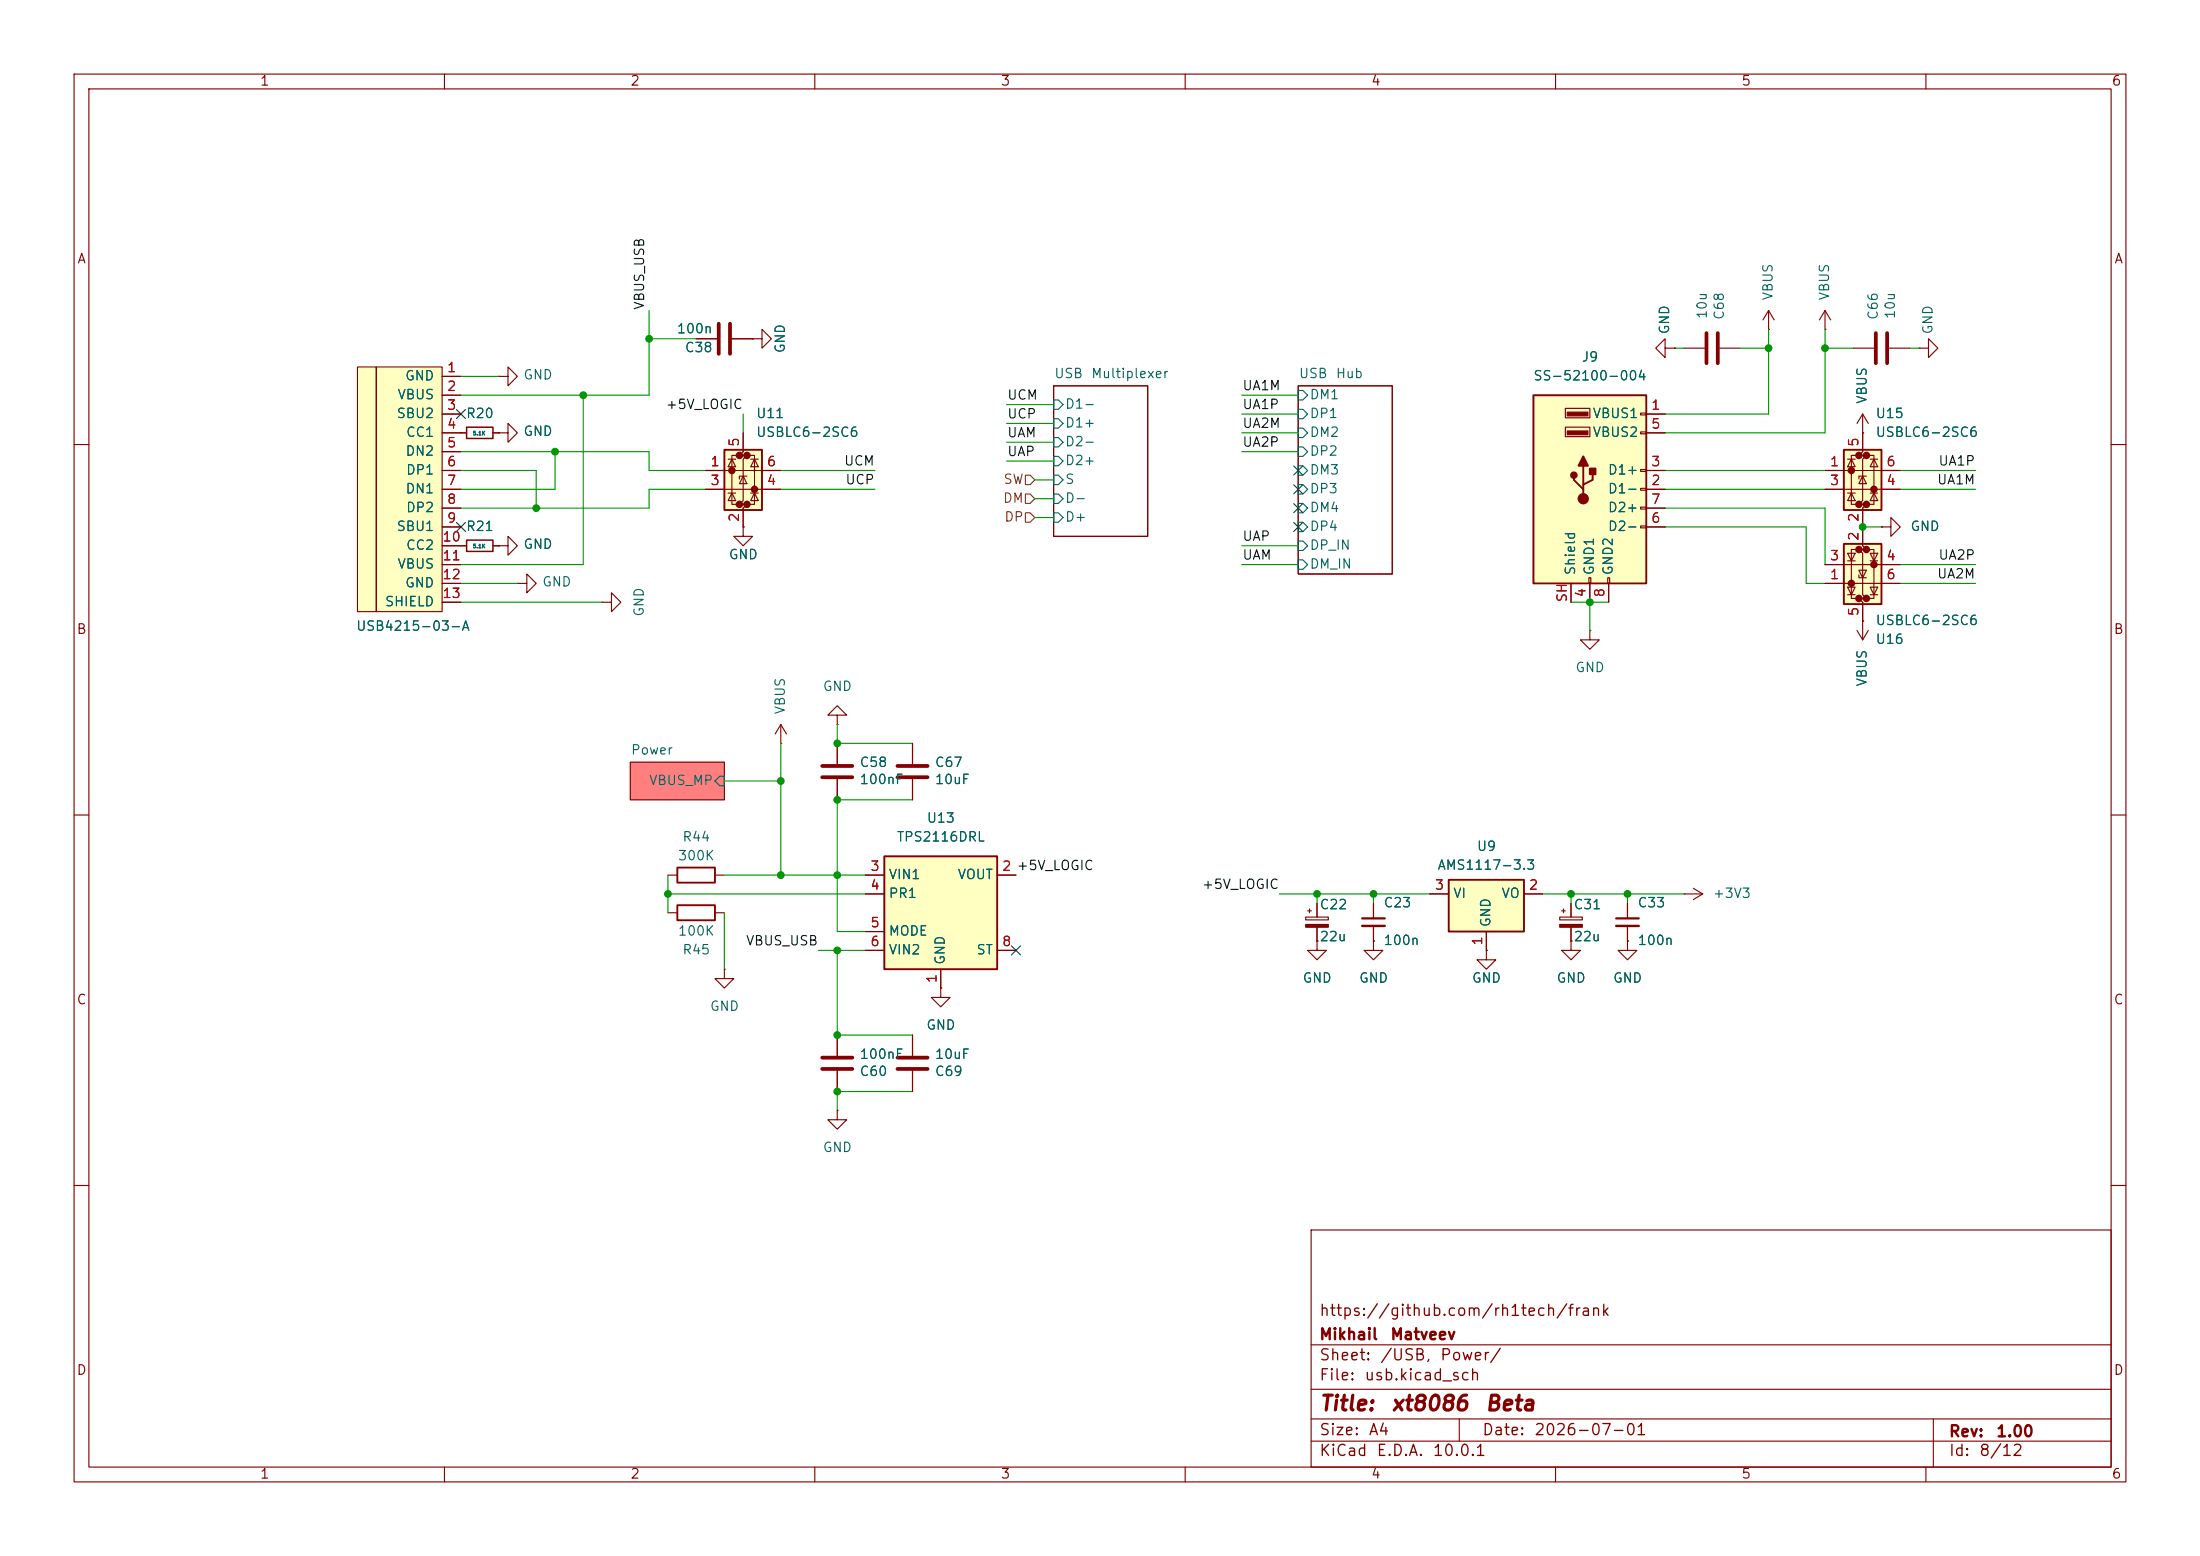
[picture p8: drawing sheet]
<svg xmlns="http://www.w3.org/2000/svg" width="297mm" height="210mm" viewBox="0 0 297 210" stroke-linecap="round" stroke-linejoin="round" font-family="sans-serif">
<g fill="none" stroke="#840000" stroke-width=".15">
<path d="M10 10h277v190h-277zM12 12h273v186h-273zM60 10v2M110 10v2M160 10v2M210 10v2M260 10v2M94 45.7h2.8M98.8 45.7h2.8M101.6 45.7h1.3v-1.2l1.2 1.2-1.2 1.3v-1.3M101.6 45.7h.1M142.2 52.1h12.7v20.3h-12.7z"/>
<path d="M175.3 52.1h12.7v25.4h-12.7zM238.8 44.5h.1M238.8 41.9l-.8 1.3M238.8 41.9l.7 1.3M238.8 41.9v2.6M10 60h2M69.8 78.7h1.3v-1.2l1.3 1.2-1.3 1.3v-1.3M69.8 78.7h.1M100.3 71.1v1.3h1.3l-1.3 1.3-1.2-1.3h1.2M100.3 71.1h.1M285 60h2M81.3 81.3h1.2v-1.3l1.3 1.3-1.3 1.3v-1.3"/>
<path d="M81.3 81.3h.1M10 110h2M85.1 102.9h12.7v5.1h-12.7zM285 110h2M113 139.7v2.8M123.2 139.7v2.8M127 133.4v1.2h1.3l-1.3 1.3-1.3-1.3h1.3M127 133.4h.1M219.7 127v1.3h1.3l-1.3 1.2-1.3-1.2h1.3M219.7 127h.1M113 144.5v2.8M123.2 144.5v2.8"/>
<path d="M10 160h2M177 166h108v32h-108zM285 160h2M60 198v2M110 198v2M160 198v2M177 194.5h108M177 191.5h108M177 187.5h108M177 181.5h108M197 191.5v3M210 198v2"/>
<path d="M260 198v2M261 191.5v6.5"/>
</g>
<path d="M85.1 102.9h12.7v5.1h-12.7z" fill="#ff7f7f" stroke="#ff7f7f" stroke-width=".14"/>
<g fill="none" stroke="#006464" stroke-width=".15">
<path d="M142.2 56.5h.7l.6 .7-.6 .6h-.7zM142.2 54h.7l.6 .6-.6 .6h-.7zM142.2 59.1h.7l.6 .6-.6 .6h-.7zM175.3 52.7h.6l.6 .6-.6 .7h-.6zM175.3 57.8h.6l.6 .6-.6 .7h-.6zM175.3 55.2h.6l.6 .7-.6 .6h-.6zM142.2 69.2h.7l.6 .7-.6 .6h-.7zM142.2 66.7h.7l.6 .6-.6 .6h-.7zM142.2 64.1h.7l.6 .7-.6 .6h-.7zM142.2 61.6h.7l.6 .6-.6 .7h-.7zM175.3 62.9h.6l.6 .6-.6 .6h-.6zM175.3 67.9h.6l.6 .7-.6 .6h-.6z"/>
<path d="M175.3 75.6h.6l.6 .6-.6 .6h-.6zM175.3 60.3h.6l.6 .7-.6 .6h-.6zM175.3 65.4h.6l.6 .6-.6 .7h-.6zM175.3 70.5h.6l.6 .6-.6 .7h-.6zM175.3 73h.6l.6 .7-.6 .6h-.6zM97.2 104.8h.6v1.2h-.6l-.7-.6z"/>
</g>
<path d="M97 43.7v4.1M98.6 43.7v4.1M111 144.3h4.1M111 142.7h4.1M121.2 144.3h4M121.2 142.7h4" fill="none" stroke="#840000" stroke-width=".51"/>
<path d="M97.8 60.7h5.1v8.1h-5.1z" fill="#ffffc2"/>
<g fill="#840000" stroke="#840000" stroke-width=".51">
<circle cx="98.8" cy="63.5" r=".25"/>
<circle cx="99.8" cy="61.5" r=".25"/>
<circle cx="99.8" cy="68.1" r=".25"/>
<circle cx="100.8" cy="61.5" r=".25"/>
<circle cx="100.8" cy="68.1" r=".25"/>
<circle cx="101.9" cy="66" r=".25"/>
</g>
<g fill="none" stroke="#840000" stroke-width=".15">
<path d="M100.3 58.4v2.6l-.5 .5h1l-.5 .5v5.6l-.5 .5h1l-.5 .5v2.5M246.4 44.5h.1M246.4 41.9l-.8 1.3M246.4 41.9l.7 1.3M246.4 41.9v2.6M259.1 47h1.2v1.3l1.3-1.3-1.3-1.3v1.3M259.1 47h.1M62.2 73.7h.8M66.5 73.7h.8M67.3 73.7h1.3v-1.3l1.2 1.3-1.2 1.2v-1.2M67.3 73.7h.1M95.2 63.5h10.2"/>
<path d="M95.2 66h10.2M98.3 66.5h1M98.3 62h1M98.8 62l.5 1h-1zM98.8 66.5l.5 1.1h-1zM99.8 61.5h-1v6.6h1M100.3 64.3l.5 1h-1zM100.8 64.3h-1v.3M100.8 61.5h1.1v6.6h-1.1M101.3 66.5h1.1M101.3 62h1.1M101.9 62l.5 1h-1.1z"/>
<path d="M101.9 66.5l.5 1.1h-1.1zM105.4 97.8l-.8 1.3M105.4 97.8l.8 1.3M105.4 97.8v2.5M113 96.5h1.3l-1.3-1.2-1.2 1.2h1.2v1.3M113 97.8h.1M214.6 85.1v1.3h1.3l-1.3 1.2-1.2-1.2h1.2M214.6 85.1h.1M105.4 100.3h.1M113 100.3v2.8M113 105.2v2.8M123.2 100.3v2.8"/>
<path d="M123.2 105.2v2.8M219.7 121.9v2.1M219.7 125v2M113 149.9v1.2h-1.2l1.2 1.3 1.3-1.3h-1.3M113 149.9h.1"/>
</g>
<path d="M97.8 60.7h5.1v8.1h-5.1z" fill="none" stroke="#840000" stroke-width=".25"/>
<path d="M218.2 124h3" fill="none" stroke="#840000" stroke-width=".3"/>
<path d="M218.2 125h3" fill="none" stroke="#840000" stroke-width=".33"/>
<path d="M111 103.4h4.1M111 104.9h4.1M121.2 103.4h4M121.2 104.9h4" fill="none" stroke="#840000" stroke-width=".51"/>
<path d="M63 72.9h3.5v1.5h-3.5z" fill="none" stroke="#840000" stroke-width=".2"/>
<path d="M119.4 115.6h15.2v15.2h-15.2z" fill="#ffffc2"/>
<path d="M91.4 117.1h5.1v2h-5.1zM119.4 115.6h15.2v15.2h-15.2zM91.4 122.2h5.1v2h-5.1z" fill="none" stroke="#840000" stroke-width=".25"/>
<g fill="none" stroke="#840000" stroke-width=".15">
<path d="M224.8 47v-1.3l-1.3 1.3 1.3 1.3v-1.3h1.3M226.1 47h.1M227.3 47h2.8M232.2 47h2.7M250.2 47h2.8M251.5 58.4h.1M251.5 55.9l-.8 1.3M251.5 55.9l.7 1.3M251.5 55.9v2.5M255 47h2.8M254 71.1h1.3v-1.2l1.2 1.2-1.2 1.3v-1.3M254 71.1h.1"/>
<path d="M90.2 118.1h1.2M96.5 118.1h1.3M116.8 118.1h2.6M134.6 118.1h2.6M90.2 123.2h1.2M96.5 123.2h1.3M97.8 130.8v1.3h-1.3l1.3 1.3 1.3-1.3h-1.3M97.8 130.8h.1M116.8 120.7h2.6M116.8 125.7h2.6M116.8 128.3h2.6M127 130.8v2.6"/>
<path d="M134.6 128.3h2.6M176.3 123.8h3v.4h-3zM176.5 122.9h.5M176.8 122.7v.5M177.8 127v1.3h1.3l-1.3 1.2-1.3-1.2h1.3M177.8 127h.1M177.8 121.9v1.9M177.8 125.1v1.9M185.4 127v1.3h1.3l-1.3 1.2-1.3-1.2h1.3M185.4 127h.1M185.4 121.9v2.1M185.4 125v2"/>
<path d="M200.7 128.3v1.2h1.2l-1.2 1.3-1.3-1.3h1.3M200.7 128.3h.1M212.1 127v1.3h1.3l-1.3 1.2-1.3-1.2h1.3M212.1 127h.1"/>
</g>
<path d="M230.4 45v4M231.9 45v4M253.2 45v4M254.8 45v4" fill="none" stroke="#840000" stroke-width=".51"/>
<path d="M176.3 124.8h3v.3h-3z" fill="#840000" stroke="#840000" stroke-width=".15"/>
<path d="M183.9 124h3" fill="none" stroke="#840000" stroke-width=".3"/>
<path d="M183.9 125h3" fill="none" stroke="#840000" stroke-width=".33"/>
<path d="M248.9 60.7h5.1v8.1h-5.1z" fill="#ffffc2"/>
<g fill="#840000" stroke="#840000" stroke-width=".51">
<circle cx="249.9" cy="63.5" r=".25"/>
<circle cx="251" cy="61.5" r=".25"/>
<circle cx="251" cy="68.1" r=".25"/>
<circle cx="252" cy="61.5" r=".25"/>
<circle cx="252" cy="68.1" r=".25"/>
<circle cx="253" cy="66" r=".25"/>
</g>
<g fill="none" stroke="#840000" stroke-width=".15">
<path d="M67.3 58.4h1.3v-1.2l1.2 1.2-1.2 1.3v-1.3M67.3 58.4h.1M251.5 58.4v2.6l-.5 .5h1l-.5 .5v5.6l-.5 .5h1l-.5 .5v2.5M246.4 63.5h10.1M246.4 66h10.1M249.4 66.5h1M249.4 62h1M249.9 62l.5 1h-1zM249.9 66.5l.5 1.1h-1zM251 61.5h-1.1v6.6h1.1M251.5 64.3l.5 1h-1zM252 64.3h-1v.3"/>
<path d="M252 61.5h1v6.6h-1M252.5 66.5h1M252.5 62h1M253 62l.5 1h-1zM253 66.5l.5 1.1h-1zM250.7 85.1l.8 1.3M251.5 83.8h.1M251.5 83.8v2.6M252.2 85.1l-.7 1.3"/>
</g>
<path d="M248.9 60.7h5.1v8.1h-5.1z" fill="none" stroke="#840000" stroke-width=".25"/>
<path d="M248.9 73.4h5.1v8.1h-5.1z" fill="#ffffc2"/>
<g fill="#840000" stroke="#840000" stroke-width=".51">
<circle cx="249.9" cy="78.7" r=".25"/>
<circle cx="251" cy="80.8" r=".25"/>
<circle cx="251" cy="74.2" r=".25"/>
<circle cx="252" cy="80.8" r=".25"/>
<circle cx="252" cy="74.2" r=".25"/>
<circle cx="253" cy="76.2" r=".25"/>
</g>
<g fill="none" stroke="#840000" stroke-width=".15">
<path d="M67.3 50.8h1.3v-1.3l1.2 1.3-1.2 1.3v-1.3M67.3 50.8h.1M246.4 78.7h10.1M246.4 76.2h10.1M249.4 79.2h1l-.5 1.1zM249.4 74.7h1l-.5 1zM249.4 75.7h1M251 77.6v.4h1M251 77h1l-.5 1zM251 74.2h-1.1v6.6h1.1M251.5 71.1v2.6l.5 .5h-1l.5 .5v5.6l.5 .5h-1l.5 .5v2.5M252 74.2h1v6.6h-1"/>
<path d="M252.5 79.2h1l-.5 1.1zM252.5 74.7h1l-.5 1zM252.5 75.7h1M249.4 80.3h1M252.5 80.3h1"/>
</g>
<path d="M248.9 73.4h5.1v8.1h-5.1z" fill="none" stroke="#840000" stroke-width=".25"/>
<path d="M195.6 118.7h10.1v7h-10.1z" fill="#ffffc2"/>
<path d="M195.6 118.7h10.1v7h-10.1z" fill="none" stroke="#840000" stroke-width=".25"/>
<path d="M62.2 58.4h.8M66.5 58.4h.8M193 120.7h2.6M200.7 125.7v2.6M205.7 120.7h2.6M210.6 123.8h3v.4h-3zM210.8 122.9h.5M211.1 122.7v.5M212.1 121.9v1.9M212.1 125.1v1.9" fill="none" stroke="#840000" stroke-width=".15"/>
<path d="M210.6 124.8h3v.3h-3z" fill="#840000" stroke="#840000" stroke-width=".15"/>
<path d="M63 57.7h3.5v1.5h-3.5z" fill="none" stroke="#840000" stroke-width=".2"/>
<g fill="#ffffc2">
<path d="M48.3 49.5h2.5v33.1h-2.5z"/>
<path d="M50.8 49.5h8.9v33.1h-8.9z"/>
</g>
<g fill="none" stroke="#840000" stroke-width=".15">
<path d="M48.3 49.5h2.5v33.1h-2.5zM50.8 49.5h8.9v33.1h-8.9zM59.7 50.8h2.5M59.7 53.3h2.5M59.7 55.9h2.5M59.7 58.4h2.5M59.7 61h2.5M59.7 63.5h2.5M59.7 66h2.5M59.7 68.6h2.5M59.7 71.1h2.5M59.7 73.7h2.5"/>
<path d="M59.7 76.2h2.5M59.7 78.7h2.5M59.7 81.3h2.5M228.6 119.9l1.3 .8M227.3 120.7h.1M227.3 120.7h2.6M229.9 120.7l-1.3 .7"/>
</g>
<path d="M207 53.3h15.2v25.4h-15.2z" fill="#ffffc2"/>
<path d="M207 53.3h15.2v25.4h-15.2zM212.5 64.1v.7l1.2 1.2v.7M213.7 62.9v2.5M215 63.5v1.3l-1.3 .6v.6" fill="none" stroke="#840000" stroke-width=".25"/>
<g fill="#840000" stroke="#840000" stroke-width=".25">
<path d="M213.7 61.6l.7 1.3h-1.3z"/>
<path d="M214.6 63.2h.8v.8h-.8z"/>
<circle cx="212.5" cy="64.1" r=".38"/>
<circle cx="213.7" cy="67.3" r=".63"/>
</g>
<g fill="#840000" stroke="#840000" stroke-width=".15">
<path d="M211.6 55.6h2.8v.5h-2.8z"/>
<path d="M211.6 58.2h2.8v.5h-2.8z"/>
</g>
<g fill="none" stroke="#840000" stroke-width=".15">
<path d="M59.7 55.9h2.5M59.7 58.4h3.3M59.7 50.8h2.5M59.7 53.3h2.5M66.5 58.4h.8M67.3 58.4h.1M94 45.7h2.8M98.8 45.7h2.8M100.3 58.4v2.6M101.6 45.7h.1M211.3 55.1h3.3v1.3h-3.3zM211.3 57.7h3.3v1.2h-3.3z"/>
<path d="M221.5 55.8h.7v.2h-.7zM221.5 58.3h.7v.2h-.7zM222.2 55.9h2.6M222.2 58.4h2.6M226.1 47h.1M251.5 58.4h.1M251.5 58.4v2.6M59.7 66h2.5M59.7 63.5h2.5M59.7 71.1h2.5M59.7 68.6h2.5M59.7 61h2.5"/>
<path d="M59.7 73.7h3.3M59.7 76.2h2.5M59.7 78.7h2.5M66.5 73.7h.8M67.3 73.7h.1M95.2 66h2.6M95.2 63.5h2.6M100.3 71.1h.1M100.3 68.6v2.5M102.9 66h2.5M102.9 63.5h2.5M212.1 78.7v2.6"/>
<path d="M214.5 78h.3v.7h-.3zM214.6 78.7v2.6M217 78h.3v.7h-.3zM217.2 78.7v2.6M221.5 63.4h.7v.2h-.7zM221.5 65.9h.7v.3h-.7zM221.5 68.5h.7v.2h-.7zM221.5 71h.7v.2h-.7zM222.2 66h2.6M222.2 63.5h2.6M222.2 71.1h2.6M222.2 68.6h2.6"/>
<path d="M246.4 66h2.5M246.4 63.5h2.5M246.4 76.2h2.5M246.4 78.7h2.5M251.5 68.6v5.1M254 71.1h.1M254 66h2.5M254 63.5h2.5M254 76.2h2.5M254 78.7h2.5M59.7 81.3h2.5M251.5 83.8h.1"/>
<path d="M251.5 81.3v2.5M113 100.3v2.8M113 105.2v2.8M116.8 118.1h2.6M123.2 100.3v2.8M123.2 105.2v2.8M134.6 118.1h2.6M113 139.7v2.8M116.8 120.7h2.6M116.8 125.7h2.6M116.8 128.3h2.6M123.2 139.7v2.8"/>
<path d="M127 133.4h.1M127 130.8v2.6M134.6 128.3h2.6M177.8 127h.1M177.8 121.9v1.9M177.8 125.1v1.9M185.4 127h.1M185.4 121.9v2.1M185.4 125v2M193 120.7h2.6M200.7 128.3h.1M200.7 125.7v2.6"/>
<path d="M205.7 120.7h2.6M212.1 127h.1M212.1 121.9v1.9M212.1 125.1v1.9M219.7 127h.1M219.7 121.9v2.1M219.7 125v2M113 144.5v2.8M123.2 144.5v2.8"/>
</g>
<path d="M138.4 64.1h.7l.6 .7-.6 .6h-.7zM138.4 69.2h.7l.6 .7-.6 .6h-.7zM138.4 66.7h.7l.6 .6-.6 .6h-.7z" fill="none" stroke="#725600" stroke-width=".15"/>
<g fill="none" stroke="#009600" stroke-width=".15">
<path d="M62.2 50.8h5.1M78.7 53.3v22.9h-16.5M87.6 45.7h6.4M87.6 41.9v11.4h-25.4M100.3 55.9v2.5M135.9 59.7h6.3M135.9 57.2h6.3M135.9 54.6h6.3M167.6 53.3h7.7M167.6 55.9h7.7M167.6 58.4h7.7M226.1 47h1.2"/>
<path d="M234.9 47h3.9M238.8 44.5v11.4h-14M246.4 44.5v13.9h-21.6M246.4 47h3.8M257.8 47h1.3M62.2 63.5h10.2v5.1M62.2 61h25.4v2.5h7.6M62.2 78.7h7.6M74.9 61v5h-12.7M95.2 66h-7.6v2.6h-25.4M105.4 63.5h12.7M105.4 66h12.7"/>
<path d="M135.9 62.2h6.3M139.7 69.9h2.5M139.7 67.3h2.5M139.7 64.8h2.5M167.6 76.2h7.7M167.6 61h7.7M167.6 73.7h7.7M224.8 71.1h19v7.6h2.6M224.8 63.5h21.6M224.8 68.6h21.6v7.6M224.8 66h21.6M251.5 71.1h2.5"/>
<path d="M256.5 63.5h10.2M256.5 78.7h10.2M256.5 76.2h10.2M256.5 66h10.2M62.2 81.3h19.1M113 97.8v2.5h10.2M212.1 81.3h5.1M214.6 81.3v3.8M90.2 118.1v5.1M97.8 118.1h19M97.8 105.4h7.6M105.4 100.3v17.8"/>
<path d="M123.2 108h-10.2v17.7h3.8M90.2 120.7h26.6M97.8 123.2v7.6M110.5 128.3h6.3M113 128.3v11.4h10.2M172.7 120.7h20.3M177.8 120.7v1.2M185.4 120.7v1.2M208.3 120.7h19M212.1 120.7v1.2M219.7 120.7v1.2M123.2 147.3h-10.2v2.6"/>
</g>
<g fill="none" stroke="#000084" stroke-width=".15">
<path d="M61.6 55.3l1.2 1.2M62.8 55.3l-1.2 1.2M61.6 70.5l1.2 1.2M62.8 70.5l-1.2 1.2M174.7 68l1.2 1.2M174.7 70.5l1.2 1.2M174.7 65.4l1.2 1.2M174.7 62.9l1.2 1.2M175.9 68l-1.2 1.2M175.9 70.5l-1.2 1.2M175.9 65.4l-1.2 1.2M175.9 62.9l-1.2 1.2"/>
<path d="M136.6 127.7l1.2 1.2M137.8 127.7l-1.2 1.2"/>
</g>
<g fill="#009600" stroke="#009600" stroke-width=".14">
<circle cx="87.6" cy="45.7" r=".46"/>
<circle cx="78.7" cy="53.3" r=".46"/>
<circle cx="72.4" cy="68.6" r=".46"/>
<circle cx="74.9" cy="61" r=".46"/>
<circle cx="251.5" cy="71.1" r=".46"/>
<circle cx="246.4" cy="47" r=".46"/>
<circle cx="238.8" cy="47" r=".46"/>
<circle cx="214.6" cy="81.3" r=".46"/>
<circle cx="219.7" cy="120.7" r=".46"/>
<circle cx="212.1" cy="120.7" r=".46"/>
<circle cx="185.4" cy="120.7" r=".46"/>
<circle cx="177.8" cy="120.7" r=".46"/>
<circle cx="105.4" cy="118.1" r=".46"/>
<circle cx="90.2" cy="120.7" r=".46"/>
<circle cx="113" cy="108" r=".46"/>
<circle cx="113" cy="100.3" r=".46"/>
<circle cx="105.4" cy="105.4" r=".46"/>
<circle cx="113" cy="128.3" r=".46"/>
<circle cx="113" cy="118.1" r=".46"/>
<circle cx="113" cy="147.3" r=".46"/>
<circle cx="113" cy="139.7" r=".46"/>
</g>
<g font-size="2" fill="#840000">
<text x="178" y="190.9">Title:</text>
<text x="187.7" y="190.9">xt8086</text>
<text x="200.4" y="190.9">Beta</text>
</g>
<g font-size="1.5" fill="#840000">
<text x="178" y="178">https://github.com/rh1tech/frank</text>
<text x="178" y="184">Sheet:</text>
<text x="178" y="181.2">Mikhail</text>
<text x="186.2" y="184">/USB,</text>
<text x="187.6" y="181.2">Matveev</text>
<text x="194.3" y="184">Power/</text>
<text x="178" y="186.7">File:</text>
<text x="184.1" y="186.7">usb.kicad_sch</text>
<text x="178" y="196.9">KiCad</text>
<text x="178" y="194.1">Size:</text>
<text x="184.7" y="194.1">A4</text>
<text x="185.7" y="196.9">E.D.A.</text>
<text x="193.3" y="196.9">10.0.1</text>
<text x="200" y="194.1">Date:</text>
<text x="207" y="194.1">2026-07-01</text>
<text x="263" y="194.3">Rev:</text>
<text x="263" y="196.9">Id:</text>
<text x="267.1" y="196.9">8/12</text>
<text x="269.4" y="194.3">1.00</text>
</g>
<g font-size="1.3" fill="#840000">
<text x="35" y="11.9">1</text>
<text x="85" y="11.9">2</text>
<text x="135" y="11.9">3</text>
<text x="185" y="11.9">4</text>
<text x="235" y="11.9">5</text>
<text x="285" y="11.9">6</text>
<text x="10.3" y="35.9">A</text>
<text x="285.3" y="35.9">A</text>
<text x="10.3" y="85.9">B</text>
<text x="285.3" y="85.9">B</text>
<text x="10.3" y="135.9">C</text>
<text x="285.3" y="135.9">C</text>
<text x="10.3" y="185.9">D</text>
<text x="285.3" y="185.9">D</text>
<text x="35" y="199.9">1</text>
<text x="85" y="199.9">2</text>
<text x="135" y="199.9">3</text>
<text x="185" y="199.9">4</text>
<text x="235" y="199.9">5</text>
<text x="285" y="199.9">6</text>
</g>
<g font-size="1.3" fill="#0f0f0f">
<text x="87.3" y="41.9" transform="rotate(-90 87.3 41.9)">VBUS_USB</text>
<text x="167.6" y="53">UA1M</text>
<text x="89.8" y="55.5">+5V_LOGIC</text>
<text x="135.9" y="54.3">UCM</text>
<text x="135.9" y="56.8">UCP</text>
<text x="135.9" y="59.3">UAM</text>
<text x="167.6" y="58.1">UA2M</text>
<text x="167.6" y="55.5">UA1P</text>
<text x="113.9" y="63.2">UCM</text>
<text x="114" y="65.7">UCP</text>
<text x="135.9" y="61.9">UAP</text>
<text x="167.6" y="60.6">UA2P</text>
<text x="261.4" y="65.7">UA1M</text>
<text x="261.6" y="63.2">UA1P</text>
<text x="167.6" y="75.9">UAM</text>
<text x="167.6" y="73.3">UAP</text>
<text x="261.6" y="75.9">UA2P</text>
<text x="261.4" y="78.4">UA2M</text>
<text x="162.2" y="120.3">+5V_LOGIC</text>
<text x="100.6" y="127.9">VBUS_USB</text>
</g>
<g font-size="1.3" fill="#006464">
<text x="239.6" y="40.6" transform="rotate(-90 239.6 40.6)">VBUS</text>
<text x="247.2" y="40.6" transform="rotate(-90 247.2 40.6)">VBUS</text>
<text x="91.3" y="45.3">100n</text>
<text x="92.4" y="47.9">C38</text>
<text x="106.3" y="47.8" transform="rotate(-90 106.3 47.8)">GND</text>
<text x="225.7" y="45.2" transform="rotate(-90 225.7 45.2)">GND</text>
<text x="230.7" y="43.2" transform="rotate(-90 230.7 43.2)">10u</text>
<text x="233" y="43.3" transform="rotate(-90 233 43.3)">C68</text>
<text x="253.8" y="43.3" transform="rotate(-90 253.8 43.3)">C66</text>
<text x="256.1" y="43.2" transform="rotate(-90 256.1 43.2)">10u</text>
<text x="261.2" y="45.2" transform="rotate(-90 261.2 45.2)">GND</text>
<text x="54.6" y="51.7">GND</text>
<text x="70.6" y="51.5">GND</text>
<text x="142.2" y="51.4">USB</text>
<text x="147.2" y="51.4">Multiplexer</text>
<text x="175.3" y="51.4">USB</text>
<text x="180.2" y="51.4">Hub</text>
<text x="206.9" y="51.7">SS-52100-004</text>
<text x="213.4" y="49.1">J9</text>
<text x="53.5" y="56.7">SBU2</text>
<text x="53.6" y="54.2">VBUS</text>
<text x="54.7" y="59.3">CC1</text>
<text x="62.8" y="56.7">R20</text>
<text x="70.6" y="59.2">GND</text>
<text x="102" y="56.7">U11</text>
<text x="102" y="59.3">USBLC6-2SC6</text>
<text x="143.7" y="58">D1+</text>
<text x="143.7" y="55.5">D1-</text>
<text x="176.7" y="54.2">DM1</text>
<text x="176.7" y="59.3">DM2</text>
<text x="176.7" y="56.7">DP1</text>
<text x="214.9" y="56.7">VBUS1</text>
<text x="214.9" y="59.3">VBUS2</text>
<text x="252.3" y="54.6" transform="rotate(-90 252.3 54.6)">VBUS</text>
<text x="253.1" y="56.7">U15</text>
<text x="253.1" y="59.3">USBLC6-2SC6</text>
<text x="54.7" y="61.8">DN2</text>
<text x="54.7" y="64.4">DP1</text>
<text x="143.7" y="65.6">S</text>
<text x="143.7" y="63.1">D2+</text>
<text x="143.7" y="60.6">D2-</text>
<text x="176.7" y="64.4">DM3</text>
<text x="176.7" y="61.8">DP2</text>
<text x="217" y="64.4">D1+</text>
<text x="53.5" y="72">SBU1</text>
<text x="54.7" y="66.9">DN1</text>
<text x="54.7" y="69.4">DP2</text>
<text x="62.8" y="72">R21</text>
<text x="143.7" y="70.7">D+</text>
<text x="143.7" y="68.2">D-</text>
<text x="176.7" y="69.4">DM4</text>
<text x="176.7" y="66.9">DP3</text>
<text x="176.7" y="72">DP4</text>
<text x="217" y="66.9">D1-</text>
<text x="217" y="72">D2-</text>
<text x="217" y="69.4">D2+</text>
<text x="257.8" y="72">GND</text>
<text x="53.6" y="77.1">VBUS</text>
<text x="54.7" y="74.5">CC2</text>
<text x="70.6" y="74.4">GND</text>
<text x="98.3" y="75.8">GND</text>
<text x="176.7" y="77.1">DM_IN</text>
<text x="176.7" y="74.5">DP_IN</text>
<text x="213" y="77.7" transform="rotate(-90 213 77.7)">Shield</text>
<text x="215.5" y="77.7" transform="rotate(-90 215.5 77.7)">GND1</text>
<text x="218" y="77.7" transform="rotate(-90 218 77.7)">GND2</text>
<text x="51.9" y="82.1">SHIELD</text>
<text x="54.6" y="79.6">GND</text>
<text x="73.1" y="79.5">GND</text>
<text x="87.2" y="83.3" transform="rotate(-90 87.2 83.3)">GND</text>
<text x="48" y="85.4">USB4215-03-A</text>
<text x="253.1" y="87.2">U16</text>
<text x="253.1" y="84.7">USBLC6-2SC6</text>
<text x="111" y="93.6">GND</text>
<text x="212.6" y="91">GND</text>
<text x="252.3" y="92.7" transform="rotate(-90 252.3 92.7)">VBUS</text>
<text x="106.3" y="96.5" transform="rotate(-90 106.3 96.5)">VBUS</text>
<text x="85.1" y="102.2">Power</text>
<text x="87.5" y="106.3">VBUS_MP</text>
<text x="116" y="106.1">100nF</text>
<text x="116" y="103.8">C58</text>
<text x="126.1" y="103.8">C67</text>
<text x="126.1" y="106.1">10uF</text>
<text x="92" y="113.9">R44</text>
<text x="121" y="113.9">TPS2116DRL</text>
<text x="125" y="111.4">U13</text>
<text x="91.4" y="116.4">300K</text>
<text x="119.9" y="119">VIN1</text>
<text x="129.2" y="119">VOUT</text>
<text x="194" y="117.7">AMS1117-3.3</text>
<text x="199.3" y="115.2">U9</text>
<text x="119.9" y="121.5">PR1</text>
<text x="178.1" y="123">C22</text>
<text x="186.7" y="122.8">C23</text>
<text x="196.1" y="121.5">VI</text>
<text x="201.5" y="125.2" transform="rotate(-90 201.5 125.2)">GND</text>
<text x="202.6" y="121.5">VO</text>
<text x="212.4" y="123">C31</text>
<text x="221" y="122.8">C33</text>
<text x="231.1" y="121.5">+3V3</text>
<text x="91.4" y="126.6">100K</text>
<text x="92" y="129.1">R45</text>
<text x="119.9" y="126.6">MODE</text>
<text x="119.9" y="129.1">VIN2</text>
<text x="127.9" y="130.3" transform="rotate(-90 127.9 130.3)">GND</text>
<text x="131.7" y="129.1">ST</text>
<text x="178.1" y="127.4">22u</text>
<text x="186.7" y="127.9">100n</text>
<text x="212.4" y="127.4">22u</text>
<text x="221" y="127.9">100n</text>
<text x="95.8" y="136.8">GND</text>
<text x="175.8" y="132.9">GND</text>
<text x="183.4" y="132.9">GND</text>
<text x="198.6" y="132.9">GND</text>
<text x="210.1" y="132.9">GND</text>
<text x="217.7" y="132.9">GND</text>
<text x="116" y="143.2">100nF</text>
<text x="125" y="139.3">GND</text>
<text x="126.1" y="143.2">10uF</text>
<text x="116" y="145.5">C60</text>
<text x="126.1" y="145.5">C69</text>
<text x="111" y="155.8">GND</text>
</g>
<g font-size="1.3" fill="#a90000">
<text x="60.3" y="50.5">1</text>
<text x="60.3" y="53.1">2</text>
<text x="60.3" y="55.6">3</text>
<text x="60.3" y="58.2">4</text>
<text x="222.8" y="55.6">1</text>
<text x="222.8" y="58.2">5</text>
<text x="60.3" y="60.7">5</text>
<text x="60.3" y="63.2">6</text>
<text x="60.3" y="65.8">7</text>
<text x="95.8" y="63.2">1</text>
<text x="95.8" y="65.8">3</text>
<text x="100.1" y="60.4" transform="rotate(-90 100.1 60.4)">5</text>
<text x="103.4" y="65.8">4</text>
<text x="103.4" y="63.2">6</text>
<text x="222.8" y="65.8">2</text>
<text x="222.8" y="63.2">3</text>
<text x="246.9" y="63.2">1</text>
<text x="246.9" y="65.8">3</text>
<text x="251.2" y="60.4" transform="rotate(-90 251.2 60.4)">5</text>
<text x="254.6" y="65.8">4</text>
<text x="254.6" y="63.2">6</text>
<text x="60.3" y="68.3">8</text>
<text x="60.3" y="70.9">9</text>
<text x="100.1" y="70.6" transform="rotate(-90 100.1 70.6)">2</text>
<text x="222.8" y="70.9">6</text>
<text x="222.8" y="68.3">7</text>
<text x="251.2" y="70.6" transform="rotate(-90 251.2 70.6)">2</text>
<text x="59.6" y="73.4">10</text>
<text x="59.6" y="75.9">11</text>
<text x="246.9" y="75.9">3</text>
<text x="251.2" y="73.1" transform="rotate(-90 251.2 73.1)">2</text>
<text x="254.6" y="75.9">4</text>
<text x="59.6" y="78.5">12</text>
<text x="59.6" y="81">13</text>
<text x="211.8" y="81.4" transform="rotate(-90 211.8 81.4)">SH</text>
<text x="214.4" y="80.7" transform="rotate(-90 214.4 80.7)">4</text>
<text x="216.9" y="80.7" transform="rotate(-90 216.9 80.7)">8</text>
<text x="246.9" y="78.5">1</text>
<text x="251.2" y="83.3" transform="rotate(-90 251.2 83.3)">5</text>
<text x="254.6" y="78.5">6</text>
<text x="117.4" y="117.9">3</text>
<text x="135.2" y="117.9">2 +5V_LOGIC</text>
<text x="135.2" y="117.9">2</text>
<text x="117.4" y="120.4">4</text>
<text x="117.4" y="125.5">5</text>
<text x="193.6" y="120.4">3</text>
<text x="206.3" y="120.4">2</text>
<text x="117.4" y="128">6</text>
<text x="135.2" y="128">8</text>
<text x="200.4" y="127.7" transform="rotate(-90 200.4 127.7)">1</text>
<text x="126.7" y="132.8" transform="rotate(-90 126.7 132.8)">1</text>
</g>
<g font-size="1.3" fill="#725600">
<text x="135.4" y="65.6">SW</text>
<text x="135.3" y="68.2">DM</text>
<text x="135.5" y="70.7">DP</text>
</g>
<g font-size=".5" fill="#006464">
<text x="63.8" y="58.9">5.1K</text>
<text x="63.8" y="74.1">5.1K</text>
</g>
</svg>
